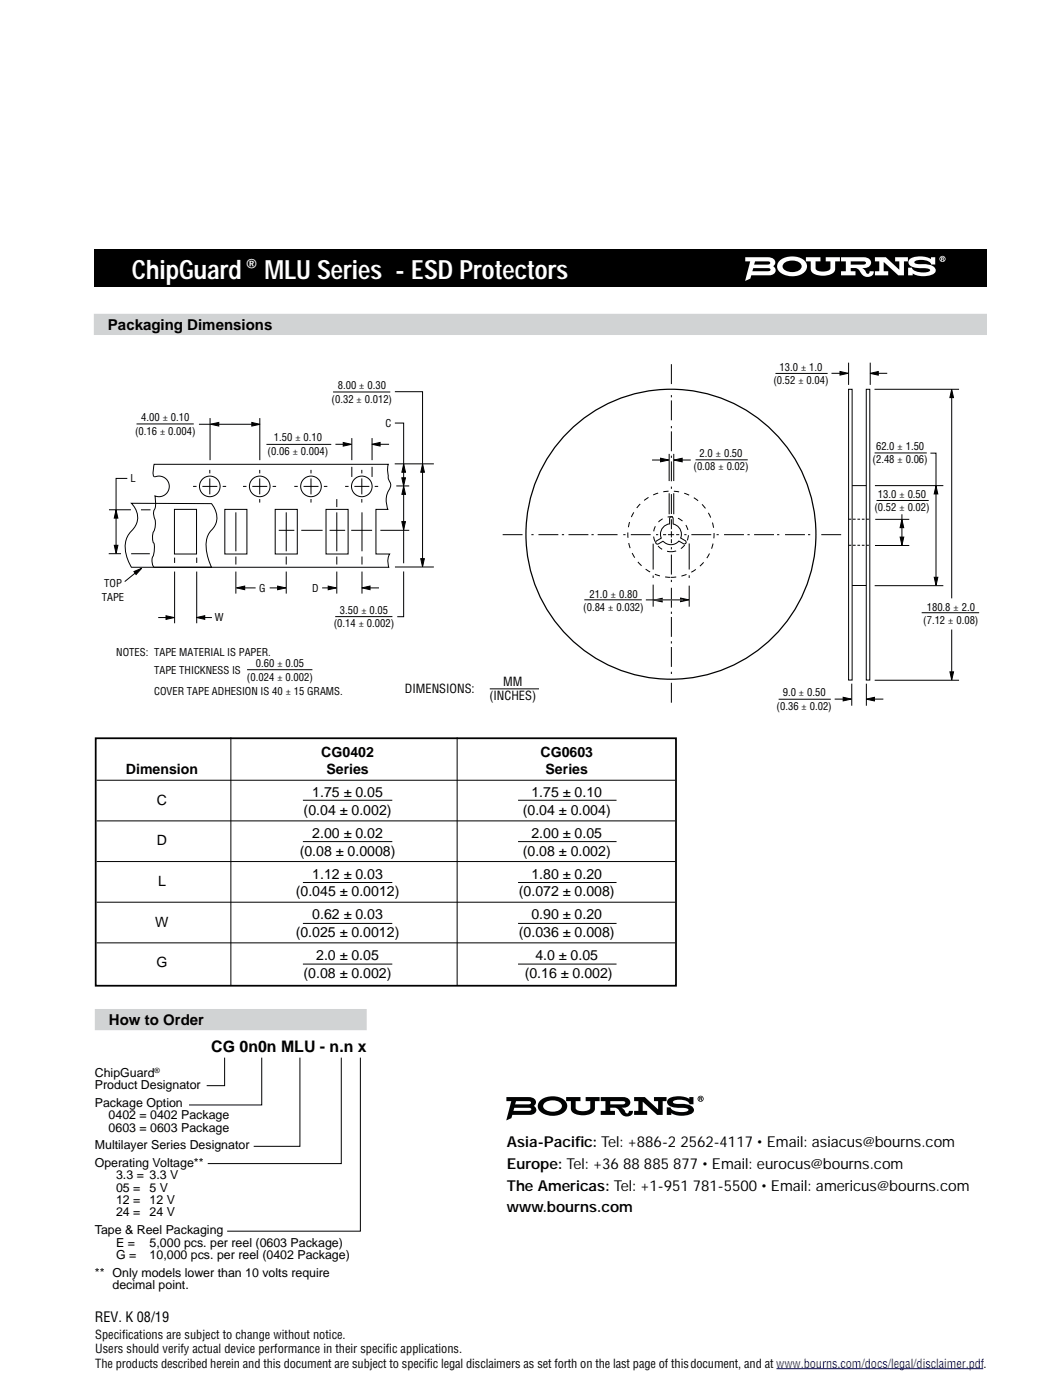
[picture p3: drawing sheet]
<svg xmlns="http://www.w3.org/2000/svg" width="210mm" height="279mm" viewBox="0 0 210 279" stroke-linecap="round" stroke-linejoin="round" font-family="sans-serif">
<path d="M18.9 49.7h178.1v7.5h-178.1z" fill="#000"/>
<g fill="#fff">
<path d="M160.8 51.3h2.9v.9h-.9v1.3a1.6 1.6 0 0 0 1.8 .7 1.05 1.05 0 0 0 1.1-.7v-1.3h-.9v-.9h2.8v.9h-.9v1.5a2.12 2.12 0 0 1-2.4 1.3 2.93 2.93 0 0 1-2.4-.9l-.1-1.9h-1z"/>
<path d="M174.6 51.3h2.2l2.7 2.5v-1.6h-.9v-.9h2.6v.9h-.8v2.7h-1.1l-2.9-2.6v1.8h.9v.8h-2.7v-.8h.9v-1.9h-.9z"/>
<path d="M181.7 51.6a4.6 4.6 0 0 1 4.1 .1v-.4h.8v1.5h-.8a2.22 2.22 0 0 0-2.7-.9l-.6 .3v.2l.5 .3h1.1a2.7 2.7 0 0 1 2.6 1 .91 .91 0 0 1-.8 1.2 4.4 4.4 0 0 1-3.8-.3v.3h-.9v-1.5h.8a2.19 2.19 0 0 0 2.3 1l1.1-.2 .2-.3a2.64 2.64 0 0 0-2.2-.4 2.56 2.56 0 0 1-2-.7l-.1-.5 .1-.4z"/>
<path d="M188 51.5v.1h.2v-.1zM187.8 51.4h.5l-.1 .3 .2 .3h-.2l-.1-.2-.1 .2h-.2zM187.6 51.7a.5 .5 0 0 0 1 0 .5 .5 0 0 0-1 0zM187.5 51.7a.61 .61 0 0 1 1.2 0 .61 .61 0 0 1-1.2 0z"/>
<path d="M150.3 53.5h3l.3 .1 .2 .2-.2 .3h-.4h-3.1zM150.7 52.2h2.6l.4 .2-.2 .3-.4 .1h-2.6zM148.7 51.3v.9h1l-1 3.9 1-.5 .2-.7h3.6a.99 .99 0 0 0 1.2-.5 .99 .99 0 0 0-.4-1.3 .94 .94 0 0 0 .4-1 .94 .94 0 0 0-.9-.7z"/>
<path d="M156.5 52.5a2.61 2.61 0 0 1 3.4 .3 1.11 1.11 0 0 1-1.2 1.4 2.01 2.01 0 0 1-2.5-1zM155.7 51.9a1.59 1.59 0 0 0-.6 1.6 1.59 1.59 0 0 0 1.2 1.2 3.9 3.9 0 0 0 4.5-.7 1.73 1.73 0 0 0-1.3-2.6 4.3 4.3 0 0 0-3.8 .5z"/>
<path d="M169.8 52.2h2.6l.4 .2-.2 .3-.4 .1h-2.4zM167.8 51.3v.9h1v1.9h-1v.8h2.9v-.8h-.9v-.6a1.57 1.57 0 0 1 2 1 1.43 1.43 0 0 0 1.3 .8 1.43 1.43 0 0 0 1.3-.8v-.4h-.8l-.1 .3-.3 .3a.6 .6 0 0 1-.5-.7l-.6-.5a1.28 1.28 0 0 0 1.7-1.4 1.4 1.4 0 0 0-1.4-.8z"/>
</g>
<path d="M18.7 64.7h178.3" fill="none" stroke="#d1d3d4" stroke-width="4.2" stroke-linecap="butt"/>
<g fill="none" stroke="#000" stroke-width=".2">
<path d="M66.5 78.2h11.4M78.8 78.2h5.5v33.7M134 72.7v3.9M134 78.9v.4M134 79.9v4M169.4 77.7h.7v58h-.7zM172.9 77.7h.7v58h-.7zM25.4 95.5h-2.2v13.8M27.2 84.6h11.5M30.9 95.1l-.3-.1-.1-.4 .3-1.9h46.7a7.3 7.3 0 0 0 .3 3.4 1.42 1.42 0 0 1-.2 1.8 4.5 4.5 0 0 0-.2 3.8h-2.4v8.9h2.8a3.5 3.5 0 0 0-.2 2.6h-46.8a1.98 1.98 0 0 1-.2-2.5l.2-1.1a1.66 1.66 0 0 0-.3-1.5 3.3 3.3 0 0 1 .3-2.4l.2-1.1-.2-1.2a2.26 2.26 0 0 1 .2-2.2l-.1-2.2a2.06 2.06 0 0 0 2.9-1.9 2.06 2.06 0 0 0-2.9-1.9M38.5 97.1h.7M39.7 84.7h11.1"/>
<path d="M40.4 97.1h3M41.9 93.8v.7M41.9 95.5v3.2M41.9 83.4v8.4M42 84.7l1.7-.4v.7zM44.4 97.1h.7M48.5 97.1h.7M50.3 84.3l1.6 .4-1.6 .3zM50.4 97.1h2.9M51.8 95.5v3.2M51.8 93.8v.7M51.8 99.6v.7"/>
<path d="M51.9 83.4v8.4M53.2 88.7h12.9M54.4 97.1h.7M58.7 97.1h.7M60.6 97.1h3M62.1 93.8v.7M62.1 95.5v3.2M62.1 99.6v.7M64.6 97.1h.7M66.9 88.7h2.1M67.2 99.6v1.6M68.5 88.3l1.6 .4-1.6 .3z"/>
<path d="M68.9 97.1h.7M70.2 87.4v4.4M70.2 93.2v2M70.7 97.1h3M72.2 93.8v.7M72.2 95.5v3.2M72.2 99.6v.7M74.2 88.7l1.7-.4v.7zM74.3 87.4v4.4M74.3 93.2v2M74.8 97.1h.7M75.6 88.7h2"/>
<path d="M78.8 92.6h7.8M78.8 84.4h1.8v11.8M79.1 97h2.6M80.2 95.4h.7l-.3 1.6zM80.6 98.2v14.2M80.6 92.6l.3 1.6h-.7zM80.6 97l.3 1.7h-.7zM84.3 92.6l.4 1.6h-.7zM134 85v.5M134 86.1v4M134 90.9v.5M134 92.1v4"/>
<path d="M134 97.1v.5M134 98.6v4M170.1 96.9h2.8M21.7 110.5h2.5M21.7 101.7h4.4M22.8 108.8h.7l-.3 1.7zM23.2 101.8l.3 1.6h-.7zM26.2 110.5h3.7M26.2 100.4l16 .1a4.2 4.2 0 0 1 .7 4.5 5.5 5.5 0 0 0-1.5 5.9l.8 2.3h-16a7.7 7.7 0 0 1-1.1-5.4l.4-.9 .7-.9a3.7 3.7 0 0 0 0-5.6zM26.7 114.1l1.6-.7-1.1 1.3zM27.4 114.1l-2.5 2M28.1 101.7h1.9"/>
<path d="M34.8 101.7h4.4v8.9h-4.4zM34.8 111.3v1M34.8 114.1v10.3M39.3 111.3v1M39.3 114.1v10.3M44.9 101.7h4.4v8.9h-4.4zM47.1 102.3v7.7M47.1 111.1v1.6M47.1 114.1v4.4M47.2 117.3l1.6-.3v.7zM48.5 117.3h2.5M53.8 117.3h2.1"/>
<path d="M54.9 101.7h4.4v8.9h-4.4zM55.4 117l1.7 .3-1.7 .4zM55.6 105.8h3.1M57.1 102.3v7.7M57.1 111.1v1.6M57.1 114.1v4.4M60.1 105.8h4.3M64.3 117.3h1.7M65.1 101.7h4.4v8.9h-4.4zM65.5 117l1.6 .3-1.6 .4zM65.8 105.8h3.1M67.2 102.3v7.7"/>
<path d="M67.2 111.1v1.6M67.2 114.1v4.4M70.1 105.8h4.2M72.2 117.3l1.6-.3v.7zM72.2 102.3v7.7M72.2 111.1v1.6M72.2 114.1v4.4M73.6 117.3h2M75.9 105.8h5.8M78.8 113.2h7.8M80.2 104.1h.7l-.3 1.6zM80.6 114v9.1h-1.3"/>
<path d="M84 111.5h.7l-.4 1.6zM100.3 106.7h4M106 106.7h.5M107.5 106.7h3.9M112.1 106.7h.5M113.5 106.7h3.9M118 106.7h.5M119.3 106.7h3.9M124.4 106.7h.4M125.9 106.7h4M130.5 119.8l1.7-.4v.7zM130.9 106.7h.5"/>
<path d="M132 107.4l-1 .5a.35 .35 0 0 0-.1 .5 .35 .35 0 0 0 .5 .2l1-.6M132.3 106.7h.6M133.3 106.7h1.2M133.6 104.5a2.09 2.09 0 0 0-1.6 2.9M133.6 104.6v-1.1a.35 .35 0 0 1 .4-.4 .35 .35 0 0 1 .3 .4v1.1M134 103.6v2M134 106v1.3M134 107.6v.8M134 109.2v.4M134 110.7v4M134 115.7v.5M134 117.3v4"/>
<path d="M134.3 104.6a2.09 2.09 0 0 1 1.5 2.8M134.9 106.7h.7M135.5 108a2.09 2.09 0 0 1-3.2 0M135.8 107.3l1 .6a.35 .35 0 0 1 .1 .5 .35 .35 0 0 1-.5 .1l-1-.6M135.8 119.4l1.7 .3-1.7 .4zM136.6 106.7h.4M137.5 116.9v4.2M138 106.7h3.9M143 106.7h.4M144.5 106.7h4M149.2 106.7h.4M150.5 106.7h4"/>
<path d="M155.1 106.7h.4M156.7 106.7h3.9M161.3 106.7h.4M163.9 106.7h4M170.1 116.8h2.8M31.6 123.2h2M33.1 122.9l1.7 .3-1.7 .4zM39.2 123.2l1.7-.3v.7zM40.6 123.2h1.7M49.3 133.7h13M66.9 123.1h11.4M134 122.1v.4"/>
<path d="M134 123.1v4M134 128v.4M134 129.1v4M134 134.1v.4M134 136.3v3.9"/>
<circle cx="41.9" cy="97.1" r="2.06"/>
<circle cx="51.8" cy="97.1" r="2.06"/>
<circle cx="62.1" cy="97.1" r="2.06"/>
<circle cx="72.2" cy="97.1" r="2.06"/>
</g>
<g fill="#000">
<path d="M42 84.7l1.7-.4v.7zM50.3 84.3l1.6 .4-1.6 .3zM68.5 88.3l1.6 .4-1.6 .3zM74.2 88.7l1.7-.4v.7zM80.6 92.6l.3 1.6h-.7zM80.6 97l.3 1.7h-.7zM80.2 95.4h.7l-.3 1.6zM84.3 92.6l.4 1.6h-.7zM22.8 108.8h.7l-.3 1.7zM23.2 101.8l.3 1.6h-.7zM26.7 114.1l1.6-.7-1.1 1.3zM47.2 117.3l1.6-.3v.7z"/>
<path d="M55.4 117l1.7 .3-1.7 .4zM65.5 117l1.6 .3-1.6 .4zM72.2 117.3l1.6-.3v.7zM80.2 104.1h.7l-.3 1.6zM84 111.5h.7l-.4 1.6zM130.5 119.8l1.7-.4v.7zM33.1 122.9l1.7 .3-1.7 .4zM39.2 123.2l1.7-.3v.7zM135.8 119.4l1.7 .3-1.7 .4z"/>
</g>
<circle cx="133.9" cy="106.6" r="28.9" fill="none" stroke="#000" stroke-width=".25"/>
<g fill="none" stroke="#000" stroke-width=".2" stroke-dasharray="1.1 1.1" stroke-linecap="butt">
<circle cx="133.9" cy="106.6" r="8.6"/>
<circle cx="133.9" cy="106.6" r="3.5"/>
</g>
<path d="M169.4 108.8h4.3M169.4 103.6h4.3" fill="none" stroke="#000" stroke-width=".2" stroke-dasharray=".5 .4" stroke-linecap="butt"/>
<path d="M128.9 119.7h7.4z" fill="#fff"/>
<g fill="none" stroke="#000" stroke-width=".2">
<path d="M154.8 74.5h10.4M165.9 74.5h2.2M167.6 74.1l1.7 .4-1.7 .4zM169.4 72.4v4.4M173.6 74.5l1.7-.4v.8zM173.7 72.4v4.4M174.5 77.7h16.9M175 74.5h2.1M189.9 77.7l.4 1.7h-.7zM189.9 79v40.4M130.1 91.8h2.2M131.8 91.4l1.7 .4-1.7 .4z"/>
<path d="M133.5 90.6v5.4M133.5 98.4v4.2M134.5 90.6v5.4M134.5 98.4v4.2M134.5 91.8l1.6-.3v.7zM135.8 91.8h2.1M138.8 91.8h10.4M174.5 90.4h10.5M174.6 96.9h13.7M174.9 99.9h10.4M185.7 90.4h1.1v25.2M186.8 96.9l.4 1.7h-.8z"/>
<path d="M116.6 119.7h11.5M128.9 119.7h7.4M130.4 108.5v5.2M130.4 114.9v.4M130.4 116.7v4.4M137.5 108.5v5.2M137.5 114.8v.5M174.6 116.9h13.7M174.6 108.9h6.9M174.7 103.6h6.8M179.6 107.2h.8l-.4 1.6zM180 103.7l.4 1.6h-.8z"/>
<path d="M180 102.6v5M186.4 115.2h.8l-.4 1.6zM97.7 137.5h9.9M155.4 139.5h10.4M166.6 139.5h2.2M168.3 139.2l1.6 .3-1.6 .4zM170 136.4v4.4M172.9 139.5l1.6-.3v.7zM172.9 136.4v4.4M174.2 139.5h2.1M174.6 135.8h16.8M183.9 122.3h11.5"/>
<path d="M189.6 134.1h.7l-.4 1.6zM189.9 125.6v8.9M19.3 155.7h115.4M46.1 147.2v49.5M60.5 159.7h17.8M91.2 147.2v49.5M103.4 159.7h19.6M19.3 163.8h115.4M19.3 171.9h115.4M60.5 176.1h17.8M60.5 168h17.8M103.4 176.1h19.6"/>
<path d="M103.4 168h19.6M19.3 180.1h115.4M19.3 188.2h115.4M60.5 184.3h17.8M60.5 192.4h17.8M103.4 184.3h19.6M103.4 192.4h19.6M44.8 211.1v5.6h-3.6M52.2 211.1v9.4h-14.5M59.9 211.1v17.7h-9.3M68.1 211.1v21.1h-26.6M71.9 211.1v34.6h-26.6"/>
</g>
<path d="M167.6 74.1l1.7 .4-1.7 .4zM173.6 74.5l1.7-.4v.8zM189.9 77.7l.4 1.7h-.7zM131.8 91.4l1.7 .4-1.7 .4zM134.5 91.8l1.6-.3v.7zM186.8 96.9l.4 1.7h-.8zM179.6 107.2h.8l-.4 1.6zM180 103.7l.4 1.6h-.8zM186.4 115.2h.8l-.4 1.6zM168.3 139.2l1.6 .3-1.6 .4zM172.9 139.5l1.6-.3v.7zM189.6 134.1h.7l-.4 1.6z" fill="#000"/>
<path d="M19.1 147.3h115.8v49.4h-115.8z" fill="none" stroke="#000" stroke-width=".35"/>
<path d="M18.9 203.5h54.3" fill="none" stroke="#d1d3d4" stroke-width="4.2" stroke-linecap="butt"/>
<g fill="#010202">
<path d="M113 218.9h2.8v.9h-.9v1.3a1.57 1.57 0 0 0 1.8 .6 1.03 1.03 0 0 0 1.1-.6v-1.3h-.9v-.9h2.8v.9h-1v1.5a2.09 2.09 0 0 1-2.3 1.3 2.88 2.88 0 0 1-2.4-.9l-.1-1.9h-.9z"/>
<path d="M126.5 218.9h2.2l2.6 2.5v-1.6h-.8v-.9h2.5v.9h-.7v2.7h-1.2l-2.8-2.6v1.8h.9v.8h-2.7v-.8h.9v-1.9h-.9z"/>
<path d="M133.5 219.2a4.5 4.5 0 0 1 4.1 .1v-.4h.8v1.5h-.8a2.19 2.19 0 0 0-2.7-.9l-.6 .3v.2l.5 .3h1.1a2.65 2.65 0 0 1 2.5 .9 .9 .9 0 0 1-.8 1.2 4.3 4.3 0 0 1-3.6-.3v.4h-.9v-1.5h.7a2.15 2.15 0 0 0 2.3 .9l1-.1 .3-.3a2.6 2.6 0 0 0-2.2-.4 2.52 2.52 0 0 1-2-.7l-.1-.5 .1-.4z"/>
<path d="M139.7 219.1v.1h.2v-.1zM139.6 219h.4v.3l.1 .3h-.2l-.1-.2-.1 .2h-.1zM139.4 219.3a.46 .46 0 0 0 .9 0 .46 .46 0 0 0-.9 0zM139.2 219.3a.6 .6 0 0 1 1.2 0 .6 .6 0 0 1-1.2 0z"/>
<path d="M102.6 221.1h3h.2l.2 .3-.2 .2-.4 .1h-2.9zM103 219.8h2.6l.4 .2-.2 .3-.4 .1h-2.6zM101.1 218.9v.9h.9l-1 3.8 1.1-.4 .1-.7h3.6a.98 .98 0 0 0 1.1-.6 .98 .98 0 0 0-.4-1.2 .92 .92 0 0 0 .4-1 .92 .92 0 0 0-.9-.7z"/>
<path d="M108.7 220.1a2.57 2.57 0 0 1 3.4 .3 1.09 1.09 0 0 1-1.2 1.4 1.98 1.98 0 0 1-2.5-1zM107.9 219.5a1.57 1.57 0 0 0-.6 1.6 1.57 1.57 0 0 0 1.2 1.2 3.8 3.8 0 0 0 4.4-.7 1.71 1.71 0 0 0-1.2-2.6 4.2 4.2 0 0 0-3.8 .5z"/>
<path d="M121.8 219.8h2.6l.4 .2-.2 .3-.4 .1h-2.4zM119.9 218.9v.9h.9v1.9h-.9v.8h2.8v-.8h-.9v-.6a1.54 1.54 0 0 1 2 .9 1.41 1.41 0 0 0 1.2 .8 1.41 1.41 0 0 0 1.3-.7v-.4h-.8v.3l-.3 .2a.59 .59 0 0 1-.6-.6l-.6-.5a1.26 1.26 0 0 0 1.7-1.4 1.37 1.37 0 0 0-1.4-.8z"/>
</g>
<path d="M154.9 273.2h41.4" fill="none" stroke="#00f" stroke-width=".2"/>
<g font-size="5.3" fill="#fff">
<text x="26.3" y="55.6">ChipGuard</text>
<text x="52.8" y="55.6">MLU Series - ESD Protectors</text>
</g>
<text font-size="3.2" x="42.2" y="210">CG 0n0n MLU - n.n x</text>
<text font-size="3.1" fill="#fff" x="49" y="53.8">®</text>
<g font-size="3">
<text x="21.5" y="65.8">Packaging Dimensions</text>
<text x="21.7" y="204.5">How to Order</text>
<text x="101.2" y="229">Asia-Pacifc: Tel: +886-2 2562-4117 • Email: asiacus@bourns.com</text>
<text x="101.2" y="233.3">Europe: Tel: +36 88 885 877 • Email: eurocus@bourns.com</text>
<text x="114.8" y="229">i</text>
<text x="101.2" y="237.6">The Americas: Tel: +1-951 781-5500 • Email: americus@bourns.com</text>
<text x="101.2" y="241.9">www.bourns.com</text>
</g>
<g font-size="2.8">
<text x="25.1" y="154.6">Dimension</text>
<text x="64.1" y="151">CG0402</text>
<text x="65.1" y="154.6">Series</text>
<text x="107.9" y="151">CG0603</text>
<text x="108.9" y="154.6">Series</text>
<text x="31.3" y="160.6">C</text>
<text x="62.3" y="159.2">1.75 ± 0.05</text>
<text x="106.1" y="159.2">1.75 ± 0.10</text>
<text x="60.6" y="162.7">(0.04 ± 0.002)</text>
<text x="62.3" y="167.3">2.00 ± 0.02</text>
<text x="104.3" y="162.7">(0.04 ± 0.004)</text>
<text x="106.1" y="167.3">2.00 ± 0.05</text>
<text x="31.3" y="168.7">D</text>
<text x="59.8" y="170.8">(0.08 ± 0.0008)</text>
<text x="104.3" y="170.8">(0.08 ± 0.002)</text>
<text x="31.5" y="176.8">L</text>
<text x="59" y="178.9">(0.045 ± 0.0012)</text>
<text x="62.3" y="175.4">1.12 ± 0.03</text>
<text x="103.6" y="178.9">(0.072 ± 0.008)</text>
<text x="106.1" y="175.4">1.80 ± 0.20</text>
<text x="31" y="184.9">W</text>
<text x="62.3" y="183.5">0.62 ± 0.03</text>
<text x="106.1" y="183.5">0.90 ± 0.20</text>
<text x="59" y="187">(0.025 ± 0.0012)</text>
<text x="63.1" y="191.6">2.0 ± 0.05</text>
<text x="103.5" y="187">(0.036 ± 0.008)</text>
<text x="106.8" y="191.6">4.0 ± 0.05</text>
<text x="31.2" y="193">G</text>
<text x="60.6" y="195.1">(0.08 ± 0.002)</text>
<text x="104.7" y="195.1">(0.16 ± 0.002)</text>
<text x="18.9" y="263.8">REV. K 08/19</text>
</g>
<g font-size="2.5">
<text x="100.4" y="136.8">MM</text>
<text x="80.8" y="138.2">DIMENSIONS:</text>
<text x="97.7" y="139.8">(INCHES)</text>
<text x="18.9" y="214.9">ChipGuard</text>
<text x="18.9" y="217.4">Product Designator</text>
<text x="18.9" y="220.9">Package Option</text>
<text x="21.7" y="223.4">0402 = 0402 Package</text>
<text x="21.7" y="225.8">0603 = 0603 Package</text>
<text x="18.9" y="229.4">Multilayer Series Designator</text>
<text x="18.9" y="232.9">Operating Voltage**</text>
<text x="23.2" y="235.4">3.3 = 3.3 V</text>
<text x="23.2" y="237.8">05 =</text>
<text x="29.9" y="237.8">5 V</text>
<text x="23.2" y="240.3">12 =</text>
<text x="23.2" y="242.8">24 =</text>
<text x="29.9" y="240.3">12 V</text>
<text x="29.9" y="242.8">24 V</text>
<text x="18.9" y="246.3">Tape &amp; Reel Packaging</text>
<text x="23.2" y="248.8">E =</text>
<text x="23.2" y="251.2">G =</text>
<text x="29.9" y="248.8">5,000 pcs. per reel (0603 Package)</text>
<text x="29.9" y="251.2">10,000 pcs. per reel (0402 Package)</text>
<text x="18.9" y="254.8">** Only models lower than 10 volts require</text>
<text x="22.5" y="257.2">decimal point.</text>
</g>
<g font-size="2.5" fill="#0b0b0a">
<text x="19" y="267.3">Specif</text>
<text x="24.4" y="267.3">ications are subject to change without notice.</text>
<text x="19" y="270.1">Users should verify actual device performance in their specif</text>
<text x="19" y="272.9">The products described herein and this document are subject to specif</text>
<text x="77" y="270.1">ic applications.</text>
<text x="85.2" y="272.9">ic legal disclaimers as set forth on the last page of thisdocument, and at www.bourns.com/docs/legal/disclaimer.pdf.</text>
</g>
<g font-size="2.1">
<text x="67.4" y="77.7">8.00 ± 0.30</text>
<text x="154.3" y="76.6">(0.52 ± 0.04)</text>
<text x="155.6" y="74">13.0 ± 1.0</text>
<text x="66.2" y="80.4">(0.32 ± 0.012)</text>
<text x="27" y="86.8">(0.16 ± 0.004)</text>
<text x="28.2" y="84.1">4.00 ± 0.10</text>
<text x="54.6" y="88.1">1.50 ± 0.10</text>
<text x="76.9" y="85.3">C</text>
<text x="174.8" y="89.8">62.0 ± 1.50</text>
<text x="53.4" y="90.7">(0.06 ± 0.004)</text>
<text x="138.4" y="93.8">(0.08 ± 0.02)</text>
<text x="139.6" y="91.2">2.0 ± 0.50</text>
<text x="174.1" y="92.5">(2.48 ± 0.06)</text>
<text x="26" y="96.3">L</text>
<text x="174.5" y="102">(0.52 ± 0.02)</text>
<text x="175.2" y="99.3">13.0 ± 0.50</text>
<text x="20.3" y="119.9">TAPE</text>
<text x="20.8" y="117.2">TOP</text>
<text x="51.7" y="118.2">G</text>
<text x="62.3" y="118.2">D</text>
<text x="117.6" y="119.4">21.0 ± 0.80</text>
<text x="42.9" y="124">W</text>
<text x="66.6" y="125.2">(0.14 ± 0.002)</text>
<text x="67.8" y="122.6">3.50 ± 0.05</text>
<text x="116.4" y="122">(0.84 ± 0.032)</text>
<text x="184.2" y="124.6">(7.12 ± 0.08)</text>
<text x="184.9" y="121.9">180.8 ± 2.0</text>
<text x="23.2" y="130.9">NOTES: TAPE MATERIAL IS PAPER.</text>
<text x="30.8" y="134.5">TAPE THICKNESS IS</text>
<text x="49.3" y="135.8">(0.024 ± 0.002)</text>
<text x="51.1" y="133.2">0.60 ± 0.05</text>
<text x="30.8" y="138.6">COVER TAPE ADHESION IS 40 ± 15 GRAMS.</text>
<text x="155" y="141.6">(0.36 ± 0.02)</text>
<text x="156.2" y="139">9.0 ± 0.50</text>
</g>
<text font-size="1.4" x="30.9" y="214.1">®</text>
</svg>
